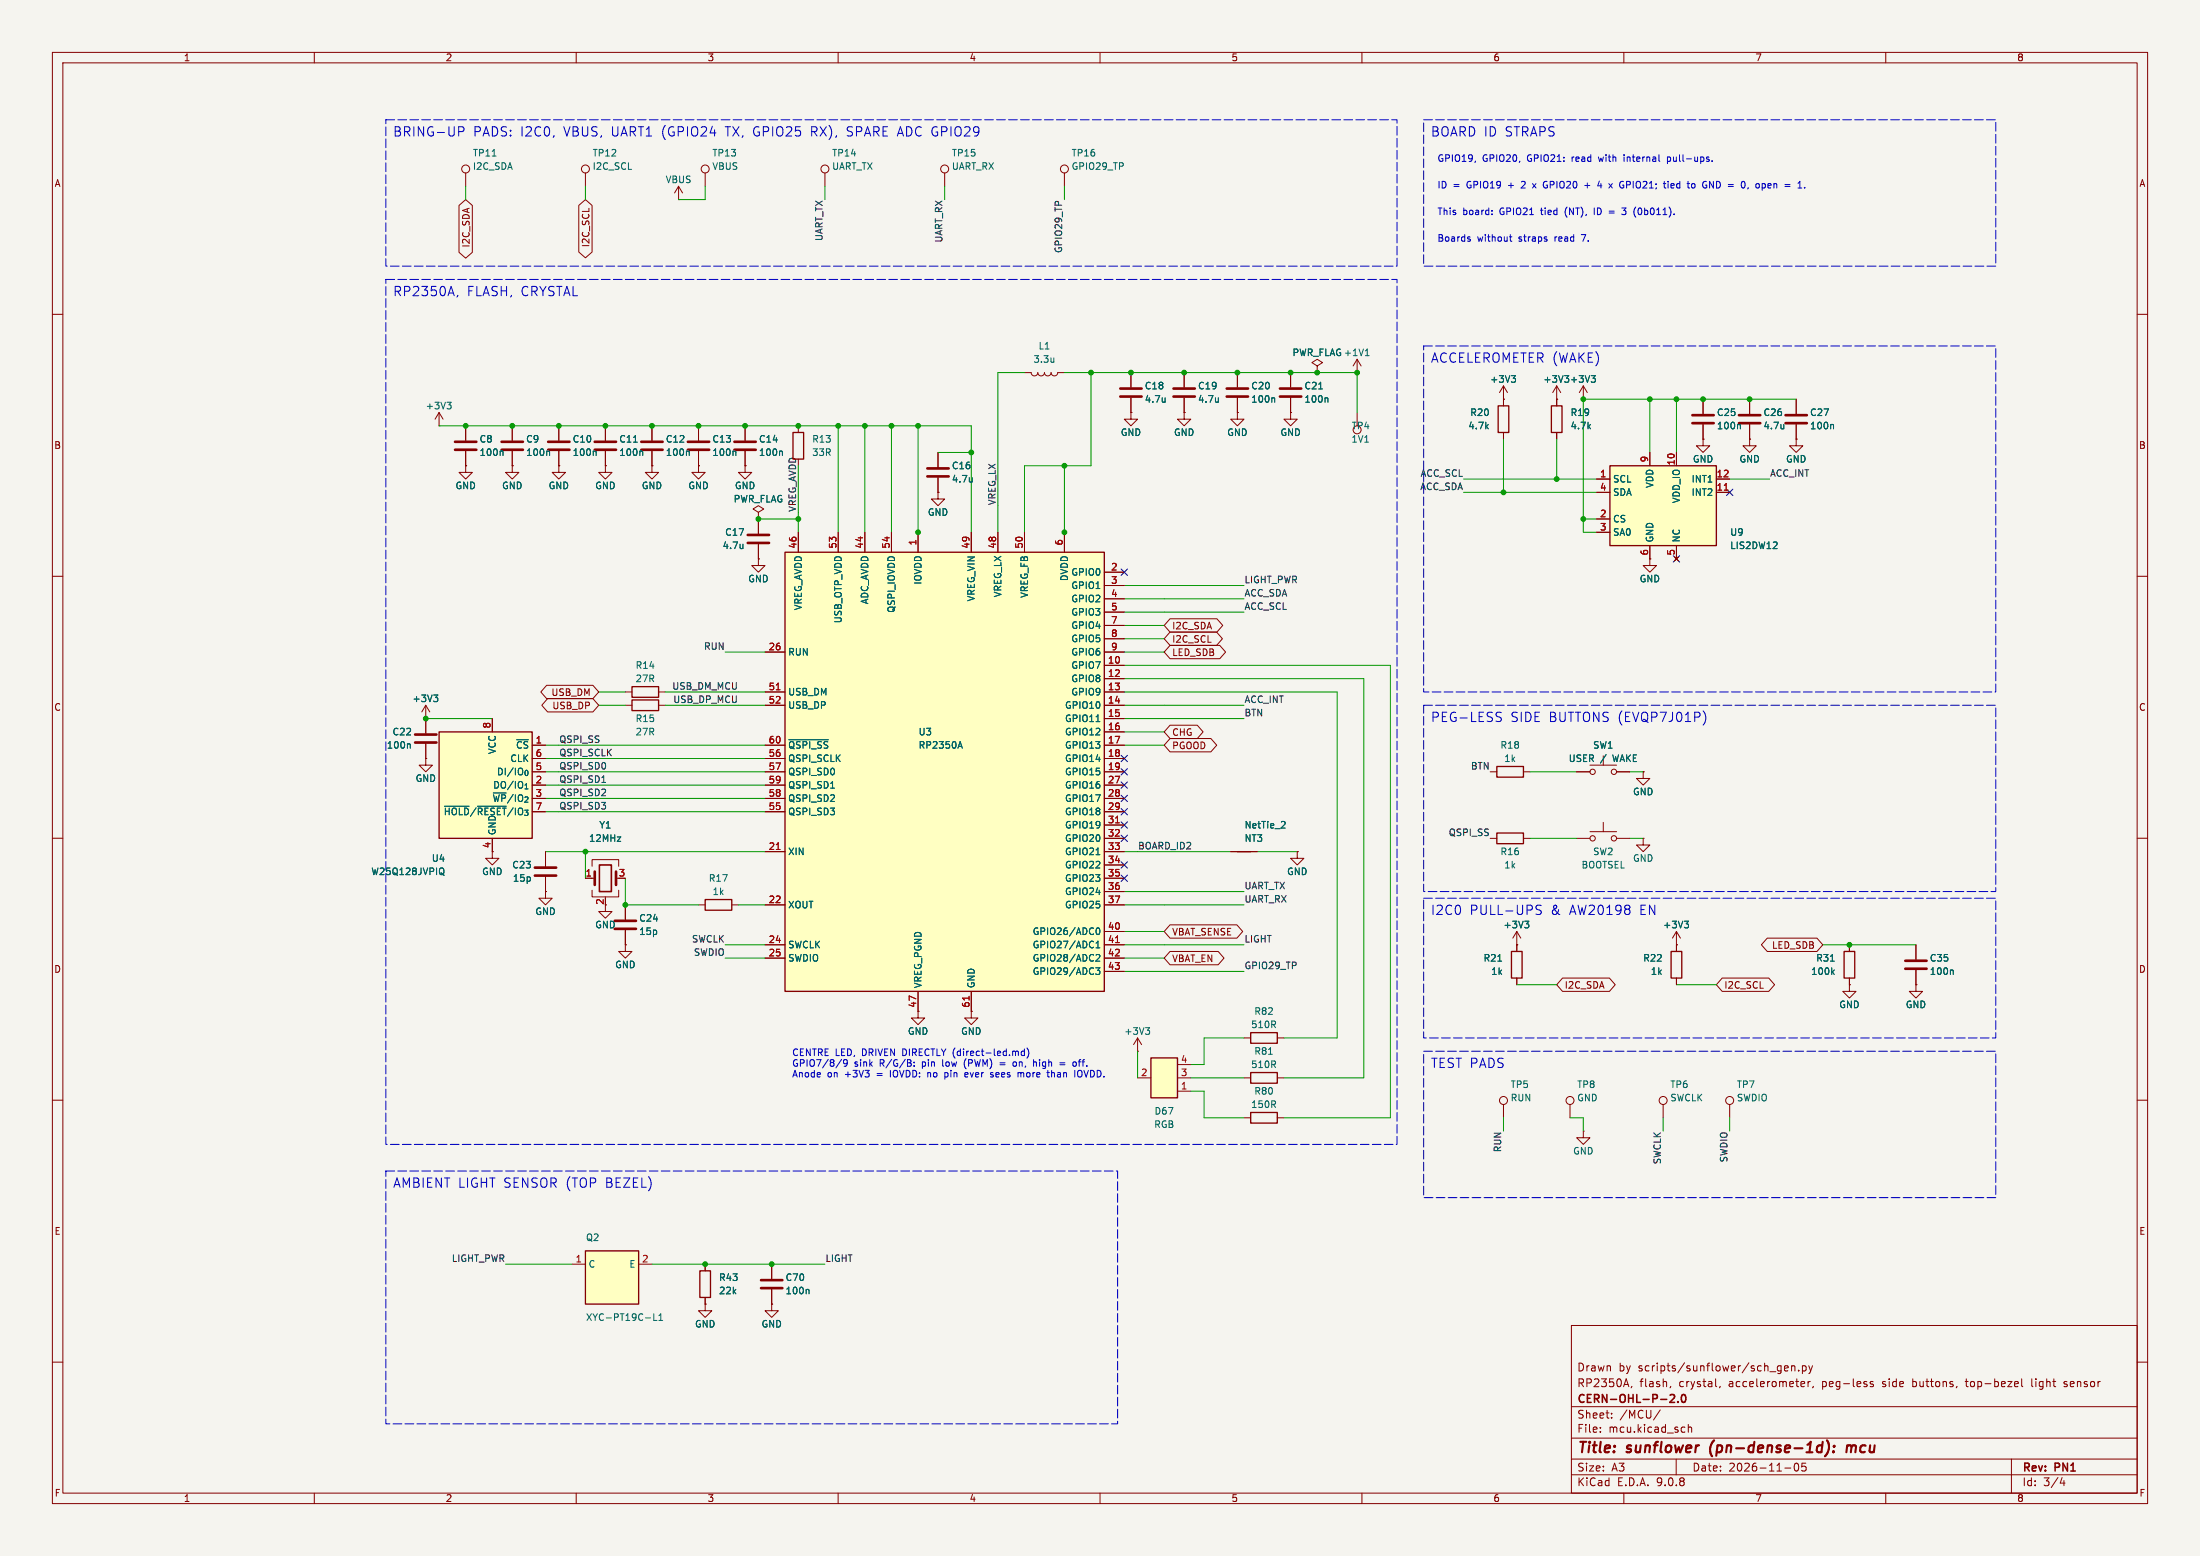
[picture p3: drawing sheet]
<svg xmlns="http://www.w3.org/2000/svg" width="420mm" height="297mm" viewBox="0 0 420 297" stroke-linecap="round" stroke-linejoin="round" font-family="sans-serif">
<path d="M0 0h420v297h-420z" fill="#f5f4ef" stroke="#f5f4ef" stroke-width=".19"/>
<g fill="none" stroke="#840000" stroke-width=".19">
<path d="M10 10h400v277h-400zM12 12h396v273h-396zM60 10v2M110 10v2M160 10v2M210 10v2M260 10v2M310 10v2M360 10v2M10 60h2M408 60h2M10 110h2"/>
<path d="M315 106.7v1.3h1.2l-1.2 1.2-1.3-1.2h1.3M315 106.7h.1M408 110h2M10 160h2M408 160h2M10 210h2M408 210h2M134.6 241.3v1.3M134.6 247.6v1.3M300 253h108v32h-108zM10 260h2M300 278.5h108"/>
<path d="M300 274.5h108M300 268.5h108M305.5 273.2v.2M305.5 272.5v.1M307.7 270.5v.2M307.7 269.8v.1M311.5 264.6l-.1 .3M316.9 269.1l-1.2 1.9M318.9 264.6l-.1 .3M320 278.5v3M321.2 272.4l.5 .1M321.7 273.3l-.5 .1"/>
<path d="M322.3 272.5l.2-.1 .4 .1v.9M322.3 271.9v1.5M328.4 264.6l-.2 .3M340.7 261.2l.7-.2-.1-.2-.4-.1-.2 .2v.7h.6M342 260.8l.2-.1 .4 .1 .1 .9M342 260.7v1M342.7 279.4a.81 .81 0 0 0 .3 1.4l.2-.2 .2-.4-.2-.8M343.4 261.5v.2M344 279.3l-.1 .7 .3-.1h.5l.1 .6-.3 .3-.6-.2M344.1 260.8l.4-.1 .3 .3-.1 .6h-.6M344.1 260.7v1.5M345.2 263.7v1"/>
<path d="M345.3 260.7l.4 1M345.6 263.7l-.3 .1-.1 .2M345.7 261.7l-.4 .5M346 260.7l-.3 1M346.2 264.6l-.2 .3M357.6 263.8l-.4-.1-.2 .2 .1 .2 .5 .2v.3h-.6M375.2 263.7h.5M384 278.5v6.5M385.1 263.7l.2 .3-.7 .2M385.2 264.6l-.1 .1M385.9 263.2v1.3l.3 .2M387.9 263.2v1.3l.2 .2"/>
<path d="M394 264.6l.4 .1M394.4 263.7l-.3 .1-.1 .1 .1 .2 .3 .1M408 260h2M60 285v2M110 285v2M160 285v2M210 285v2M260 285v2M300 281.5h108M310 285v2M340.7 280.2h1.2M360 285v2"/>
<path d="M393.7 282l-.4 1.1h.9M394 282.6v1"/>
</g>
<path d="M326.5 276.3v1.1M347.3 275.9l.6 .1M347.7 277.1l-.2 .1M348 275.2l-.3 2M348.8 274.9a2.32 2.32 0 0 1-.4 3.1M350 277v.2M350.2 276l-.1 .2M352.6 275.9l-.1 1.3M353.4 276a.57 .57 0 0 0-.8 .1M353.5 276.2l-.2 1" fill="none" stroke="#840000" stroke-width=".4"/>
<path d="M318.8 266.3l.6-.1 .2 .1 .1 .3-.9 1.1h.9M320.3 267.5v.2M321.1 266.3l.2-.1a.8 .8 0 0 1 .5 .7 .8 .8 0 0 1-.5 .8l-.2-.2-.1-.4z" fill="none" stroke="#840000" stroke-width=".3"/>
<path d="M133.6 242.6h2v5h-2z" fill="none" stroke="#840000" stroke-width=".25"/>
<path d="M307.3 88.9h20.4v15.2h-20.4z" fill="#ffffc2"/>
<path d="M307.3 88.9h20.4v15.2h-20.4zM134.6 171.7h5.1v2h-5.1z" fill="none" stroke="#840000" stroke-width=".25"/>
<g fill="none" stroke="#840000" stroke-width=".19">
<path d="M106.7 88.9v1.3h1.2l-1.2 1.2-1.3-1.2h1.3M106.7 88.9h.1M304.8 91.4h2.5M304.8 94h2.5M304.8 99.1h2.5M315 86.4v2.5M320 86.4v2.5M327.7 91.4h2.5M327.7 94h2.5M304.8 101.6h2.5M315 104.1v2.6M319.7 106.3l.7 .8"/>
<path d="M320 104.1v2.6M320.4 106.3l-.7 .8M111.8 167.6h1.7M113 165.4v-1.3h5.1v1.3M113 169.9v1.3h5.1v-1.3M115.6 171.2v.3M133.3 172.7h1.3M139.7 172.7h1.3M247.6 162.6v1.2h1.3l-1.3 1.3-1.2-1.3h1.2M247.6 162.6h.1"/>
</g>
<path d="M329.2 93.6h.7" fill="none" stroke="#a90000" stroke-width=".19"/>
<path d="M113.5 166.4v2.5M117.6 166.4v2.5" fill="none" stroke="#840000" stroke-width=".51"/>
<path d="M114.4 165.1h2.3v5.1h-2.3z" fill="none" stroke="#840000" stroke-width=".3"/>
<path d="M149.9 105.4h60.9v83.8h-60.9z" fill="#ffffc2"/>
<path d="M149.9 105.4h60.9v83.8h-60.9zM120.6 131.1h5.1v2h-5.1zM236.2 162.6h2.6" fill="none" stroke="#840000" stroke-width=".25"/>
<g fill="none" stroke="#840000" stroke-width=".19">
<path d="M152.4 101.6v3.8M160 101.6v3.8M165.1 101.6v3.8M170.2 101.6v3.8M175.3 101.6v3.8M185.4 101.6v3.8M190.5 101.6v3.8M195.6 101.6v3.8M203.2 101.6v3.8M210.8 109.2h3.8M210.8 111.8h3.8M210.8 114.3h3.8"/>
<path d="M210.8 116.8h3.8M210.8 119.4h3.8M119.4 132.1h1.2M125.7 132.1h1.3M146 124.5h3.9M146 132.1h3.9M146 134.6h3.9M210.8 124.5h3.8M210.8 132.1h3.8M210.8 134.6h3.8M210.8 121.9h3.8M210.8 127h3.8"/>
<path d="M210.8 129.5h3.8M210.8 137.2h3.8M210.8 139.7h3.8M146 142.2h3.9M146 144.8h3.9M146 147.3h3.9M146 149.9h3.9M146 152.4h3.9M146 154.9h3.9M210.8 142.2h3.8M210.8 144.8h3.8M210.8 147.3h3.8"/>
<path d="M210.8 149.9h3.8M210.8 152.4h3.8M210.8 154.9h3.8M210.8 157.5h3.8M146 162.6h3.9M146 172.7h3.9M210.8 162.6h3.8M210.8 172.7h3.8M210.8 160h3.8M210.8 165.1h3.8M210.8 167.6h3.8M210.8 170.2h3.8"/>
<path d="M210.8 177.8h3.8M234.9 162.6h5.1M146 180.3h3.9M146 182.9h3.9M175.3 189.2v3.8M185.4 189.2v3.8M210.8 180.3h3.8M210.8 182.9h3.8M210.8 185.4h3.8"/>
</g>
<path d="M148.2 131.7h.7M213 157.1h.7M148.2 162.1h.7M213 179.9h.7M185 190.2v.7" fill="none" stroke="#a90000" stroke-width=".19"/>
<path d="M209.2 137.7h.8M150.6 141.2h7.5M158.6 150.4h.7M183 142.5h.6M183.3 141.5l.4 1.3M245.1 156.8l.2 .2v.3l-.7 .8h.7M209.2 163.1h.8M209.4 177.2l.1-.1a.68 .68 0 0 1 .5 .6 .68 .68 0 0 1-.5 .7l-.3-.5zM209.2 184.7h.8l-.5 .5 .4 .1v.6l-.2 .1-.5-.1M209.2 182.3l.5-.1 .3 .4-.8 .9h.8M209.2 180.9h.8M209.2 180l.4-.4v1.3" fill="none" stroke="#006464" stroke-width=".19"/>
<path d="M111.8 238.8h10.1v10.1h-10.1z" fill="#ffffc2"/>
<path d="M120.6 133.6h5.1v2h-5.1zM352 181.6h2.1v5.1h-2.1zM111.8 238.8h10.1v10.1h-10.1z" fill="none" stroke="#840000" stroke-width=".25"/>
<g fill="none" stroke="#840000" stroke-width=".19">
<path d="M342.9 76.2v2.8M342.9 81v2.8M119.4 134.6h1.2M125.7 134.6h1.3M81.3 144.8v1.3h1.2l-1.2 1.2-1.3-1.2h1.3M81.3 144.8h.1M119.4 172.7v2.8M119.4 177.5v2.8M320 177.8l-.7 1.3M320 177.8l.8 1.3M320 177.8v2.5M119.4 180.3v1.3h1.2l-1.2 1.3-1.3-1.3h1.3"/>
<path d="M119.4 180.3h.1M175.3 193v1.3h1.2l-1.2 1.3-1.3-1.3h1.3M175.3 193h.1M185.4 193v1.3h1.3l-1.3 1.3-1.3-1.3h1.3M185.4 193h.1M320 180.3h.1M353.1 188v1.2h1.2l-1.2 1.3-1.3-1.3h1.3M353.1 188h.1M353.1 180.3v1.3M353.1 186.7v1.3M365.8 188v1.2h1.2l-1.2 1.3-1.3-1.3h1.3M365.8 188h.1"/>
<path d="M365.8 180.3v2.8M365.8 185.2v2.8M287 210.8v2.6M299.7 210.8v2.6M330.2 210.8v2.6M109.2 241.3h2.6M121.9 241.3h2.6M134.6 248.9v1.3h1.3l-1.3 1.3-1.3-1.3h1.3M134.6 248.9h.1M147.3 241.3v2.8M147.3 246.1v2.8"/>
<circle cx="287" cy="210.1" r=".76"/>
<circle cx="299.7" cy="210.1" r=".76"/>
<circle cx="330.2" cy="210.1" r=".76"/>
</g>
<path d="M349.8 81l.2 .2v.7M321.6 175.8h.7l-.4 .5M322.1 176.3l.2 .3v.3l-.2 .2M349.4 183.5h.8M349.8 185.5l.4 .5M350.2 185.2l-.5 .4M372.7 185.2l.2 .1v.7M124.8 250.8v1.2h.6M125.8 252h.7M125.8 251.1l.3-.3v1.2M154.3 246.1l.1 .2v.7" fill="none" stroke="#006464" stroke-width=".19"/>
<path d="M340.9 79.2h4M340.9 80.8h4M117.3 175.8h4.1M117.3 177.3h4.1M363.7 183.4h4.1M363.7 184.9h4.1M145.3 244.3h4.1M145.3 245.9h4.1" fill="none" stroke="#840000" stroke-width=".51"/>
<path d="M219.7 201.9h5.1v7.7h-5.1z" fill="#ffffc2"/>
<path d="M285.7 159h5.1v2h-5.1zM238.8 197.1h5v2h-5zM219.7 201.9h5.1v7.7h-5.1zM238.8 204.7h5v2.1h-5z" fill="none" stroke="#840000" stroke-width=".25"/>
<g fill="none" stroke="#840000" stroke-width=".19">
<path d="M83.8 78.7l-.7 1.3M83.8 78.7l.8 1.3M83.8 78.7v2.6M83.8 81.3h.1M88.9 88.9v1.3h1.3l-1.3 1.2-1.3-1.2h1.3M88.9 88.9h.1M88.9 81.3v2.8M88.9 86.1v2.8M97.8 81.3v2.8M97.8 86.1v2.8M81.3 137.2h.1M81.3 134.6v5.4"/>
<path d="M81.3 134.6l-.8 1.3M81.3 134.6l.7 1.3M81.3 142v2.8M313.7 147.3v1.3h1.3l-1.3 1.3-1.3-1.3h1.3M313.7 147.3h.1M94 162.6v1.2h1.2l-1.2 1.3-1.3-1.3h1.3M104.1 170.2v1.3h1.3l-1.3 1.2-1.2-1.2h1.2M104.1 170.2h.1M104.1 162.6v2.8M104.1 167.4v2.8M115.6 172.7v1.3h1.2l-1.2 1.3-1.3-1.3h1.3M284.5 160h1.2"/>
<path d="M290.8 160h1.3M237.5 198.1h1.3M243.8 198.1h1.3M217.2 205.7h2.5M224.8 208.3h2.5M224.8 205.7h2.5M224.8 203.2h2.5M237.5 205.7h1.3M243.8 205.7h1.3M147.3 248.9v1.3h1.3l-1.3 1.3-1.3-1.3h1.3M147.3 248.9h.1"/>
</g>
<path d="M86.9 84.3h4M86.9 85.9h4M95.8 84.3h4M95.8 85.9h4M79.2 140.2h4.1M79.2 141.7h4.1M102.1 165.6h4.1M102.1 167.1h4.1" fill="none" stroke="#840000" stroke-width=".51"/>
<path d="M85.3 76.8h.8l-.4 .5M85.9 77.3l.2 .2v.3l-.2 .2M95.8 86.1l.2 .2v.6M104.7 86.1l.2 .2v.6M82.8 132.7h.8l-.4 .4M83.3 133.1l.3 .3v.3l-.3 .2M78.1 142l.2 .2v.6M242.2 201.2h.7" fill="none" stroke="#006464" stroke-width=".19"/>
<path d="M83.8 139.7h17.8v20.3h-17.8z" fill="#ffffc2"/>
<path d="M286 77.5h2v5.1h-2zM296.2 77.5h2v5.1h-2zM151.4 82.6h2v5h-2zM83.8 139.7h17.8v20.3h-17.8zM285.7 146.3h5.1v2h-5.1zM288.5 181.6h2.1v5.1h-2.1zM319 181.6h2.1v5.1h-2.1zM238.8 212.3h5v2.1h-5z" fill="none" stroke="#840000" stroke-width=".25"/>
<g fill="none" stroke="#840000" stroke-width=".19">
<path d="M87.6 39.2l1.3-1.1 1.3 1.1v9l-1.3 1.1-1.3-1.1zM88.9 33v2.6M110.5 39.2l1.3-1.1 1.2 1.1v8.9l-1.2 1.1-1.3-1.1zM111.8 33v2.6M129.5 38.1h.1M129.5 35.6l-.7 1.2M129.5 35.6l.8 1.2M129.5 35.6v2.5M134.6 33v2.6M157.5 33v2.6M180.3 33v2.6M203.2 33v2.6"/>
<path d="M195.6 71.1h1.2a.64 .64 0 0 0 .7 .7 .64 .64 0 0 0 .6-.7 .64 .64 0 0 0 .7 .7 .64 .64 0 0 0 .6-.7 .64 .64 0 0 0 .6 .7 .64 .64 0 0 0 .7-.7 .64 .64 0 0 0 .6 .7 .64 .64 0 0 0 .6-.7h1.3M215.9 78.7v1.3h1.3l-1.3 1.3-1.3-1.3h1.3M215.9 78.7h.1M215.9 71.1v2.8M215.9 75.9v2.8M226.1 78.7v1.3h1.2l-1.2 1.3-1.3-1.3h1.3M226.1 78.7h.1M226.1 71.1v2.8M226.1 75.9v2.8M236.2 78.7v1.3h1.3l-1.3 1.3-1.3-1.3h1.3M236.2 78.7h.1M236.2 71.1v2.8"/>
<path d="M236.2 75.9v2.8M246.4 78.7v1.3h1.2l-1.2 1.3-1.3-1.3h1.3M246.4 78.7h.1M246.4 71.1v2.8M246.4 75.9v2.8M251.5 69.9l1-.7-1-.6-1.1 .6 1.1 .7v1.2M251.5 71.1h.1M259.1 71.1h.1M259.1 68.6v2.5M259.1 78.7v2.6M259.1 68.6l-.8 1.3M259.1 68.6l.7 1.3"/>
<path d="M287 76.2h.1M287 73.7v3.8M287 73.7l-.7 1.2M287 73.7l.8 1.2M297.2 76.2h.1M297.2 73.7v3.8M297.2 73.7l-.8 1.2M297.2 73.7l.7 1.2M302.3 76.2h.1M302.3 73.7l-.8 1.2M302.3 73.7l.7 1.2M302.3 73.7v2.5"/>
<path d="M325.1 76.2v2.8M334 76.2v2.8M342.9 76.2v2.8M88.9 88.9h.1M88.9 81.3v2.8M88.9 86.1v2.8M97.8 88.9v1.3h1.3l-1.3 1.2-1.3-1.2h1.3M97.8 88.9h.1M97.8 81.3v2.8M97.8 86.1v2.8M106.7 88.9h.1M106.7 81.3v2.8"/>
<path d="M106.7 86.1v2.8M115.6 88.9v1.3h1.2l-1.2 1.2-1.3-1.2h1.3M115.6 88.9h.1M115.6 81.3v2.8M115.6 86.1v2.8M124.5 88.9v1.3h1.2l-1.2 1.2-1.3-1.2h1.3M124.5 88.9h.1M124.5 81.3v2.8M124.5 86.1v2.8M133.3 88.9v1.3h1.3l-1.3 1.2-1.2-1.2h1.2M133.3 88.9h.1M133.3 81.3v2.8"/>
<path d="M133.3 86.1v2.8M142.2 88.9v1.3h1.3l-1.3 1.2-1.2-1.2h1.2M142.2 88.9h.1M142.2 81.3v2.8M142.2 86.1v2.8M144.8 97.8l1-.6-1-.7-1 .7 1 .6v1.3M144.8 99.1h.1M144.8 99.1v2.8M152.4 81.3v1.3M179.1 94v1.3h1.2l-1.2 1.2-1.3-1.2h1.3M179.1 94h.1M179.1 86.4v2.8"/>
<path d="M179.1 91.2v2.8M287 82.6v1.2M297.2 82.6v1.2M304.8 91.4h2.5M304.8 94h2.5M304.8 99.1h2.5M315 86.4v2.5M320 86.4v2.5M325.1 83.8v1.3h1.3l-1.3 1.3-1.3-1.3h1.3M325.1 83.8h.1M325.1 81v2.8M327.7 91.4h2.5"/>
<path d="M327.7 94h2.5M334 83.8v1.3h1.3l-1.3 1.3-1.3-1.3h1.3M334 83.8h.1M334 81v2.8M342.9 83.8v1.3h1.3l-1.3 1.3-1.3-1.3h1.3M342.9 83.8h.1M342.9 81v2.8M144.8 106.7v1.3h1.2l-1.2 1.2-1.3-1.2h1.3M144.8 106.7h.1M144.8 103.9v2.8M152.4 101.6v3.8M160 101.6v3.8"/>
<path d="M165.1 101.6v3.8M170.2 101.6v3.8M175.3 101.6v3.8M185.4 101.6v3.8M190.5 101.6v3.8M195.6 101.6v3.8M203.2 101.6v3.8M210.8 109.2h3.8M210.8 111.8h3.8M210.8 114.3h3.8M210.8 116.8h3.8M210.8 119.4h3.8"/>
<path d="M223.4 118.1h8.9l1.1 1.3-1.1 1.3h-8.9l-1.2-1.3zM304.8 101.6h2.5M315 106.7h.1M315 104.1v2.6M319.7 106.3l.7 .8M320 104.1v2.6M320.4 106.3l-.7 .8M81.3 137.2h.1M81.3 137.2v2.8M94 137.2v2.5M104.4 130.8h8.8l1.1 1.3-1.1 1.3h-8.8l-1.2-1.3zM104.5 133.3h8.7l1.1 1.3-1.1 1.3h-8.7l-1.1-1.3z"/>
<path d="M146 124.5h3.9M146 132.1h3.9M146 134.6h3.9M210.8 124.5h3.8M210.8 132.1h3.8M210.8 134.6h3.8M210.8 121.9h3.8M210.8 127h3.8M210.8 129.5h3.8M210.8 137.2h3.8M210.8 139.7h3.8M223.4 123.2h9.5l1.1 1.3-1.1 1.2h-9.5l-1.2-1.2z"/>
<path d="M223.4 138.4h5.2l1.1 1.3-1.1 1.3h-5.2l-1.2-1.3zM223.4 120.6h8.9l1.1 1.3-1.1 1.3h-8.9l-1.2-1.3zM81.3 144.8h.1M81.3 142v2.8M101.6 142.2h2.5M101.6 144.8h2.5M101.6 147.3h2.5M101.6 149.9h2.5M146 142.2h3.9M146 144.8h3.9M146 147.3h3.9M146 149.9h3.9"/>
<path d="M146 152.4h3.9M146 154.9h3.9M210.8 142.2h3.8M210.8 144.8h3.8M210.8 147.3h3.8M210.8 149.9h3.8M210.8 152.4h3.8M210.8 154.9h3.8M210.8 157.5h3.8M223.4 141h7.8l1.1 1.2-1.1 1.3h-7.8l-1.2-1.3zM284.5 147.3h1.2M290.8 147.3h1.3"/>
<path d="M301 147.3h2.5M303.5 158.8h5.1M303.5 146.1h5.1M306.1 144.3v1.8M306.1 157v1.8M308.6 147.3h2.5M313.7 147.3h.1M94 160v2.6M104.1 170.2h.1M104.1 162.6v2.8M104.1 167.4v2.8M111.8 167.6h1.2"/>
<path d="M119.4 172.7v2.8M119.4 177.5v2.8M146 162.6h3.9M146 172.7h3.9M210.8 160h3.8M210.8 167.6h3.8M210.8 162.6h3.8M210.8 172.7h3.8M210.8 165.1h3.8M210.8 170.2h3.8M210.8 177.8h3.8M223.4 176.5h12.7l1.1 1.3-1.1 1.3h-12.7l-1.2-1.3z"/>
<path d="M234.9 162.6h5.1M247.6 162.6h.1M289.6 177.8v3.8M289.6 177.8l-.8 1.3M289.6 177.8l.7 1.3M301 160h2.5M308.6 160h2.5M313.7 160v1.3h1.3l-1.3 1.3-1.3-1.3h1.3M313.7 160h.1M337.4 179.1h9.5l1.1 1.2-1.1 1.3h-9.5l-1.1-1.3zM119.4 180.3h.1M146 180.3h3.9"/>
<path d="M146 182.9h3.9M175.3 193h.1M175.3 189.2v3.8M185.4 193h.1M185.4 189.2v3.8M210.8 180.3h3.8M210.8 182.9h3.8M210.8 185.4h3.8M217.2 198.1l-.8 1.3M217.2 198.1l.7 1.3M217.2 198.1v2.6M223.4 181.6h9.2l1.1 1.3-1.1 1.3h-9.2l-1.2-1.3z"/>
<path d="M289.6 180.3h.1M289.6 186.7v1.3M298.3 186.7h8.9l1.2 1.3-1.2 1.2h-8.9l-1.1-1.2zM320 180.3h.1M320 180.3v1.3M320 186.7v1.3M328.8 186.7h8.9l1.1 1.3-1.1 1.2h-8.9l-1.1-1.2zM353.1 188h.1M353.1 180.3v1.3M353.1 186.7v1.3M365.8 188h.1M365.8 180.3v2.8"/>
<path d="M365.8 185.2v2.8M217.2 200.7h.1M237.5 213.4h1.3M243.8 213.4h1.3M302.3 215.9v1.3h1.2l-1.2 1.2-1.3-1.2h1.3M302.3 215.9h.1M317.5 210.8v2.6M134.6 248.9h.1M134.6 241.3v1.3M134.6 247.6v1.3M147.3 248.9h.1M147.3 241.3v2.8"/>
<path d="M147.3 246.1v2.8"/>
<circle cx="88.9" cy="32.3" r=".76"/>
<circle cx="111.8" cy="32.3" r=".76"/>
<circle cx="134.6" cy="32.3" r=".76"/>
<circle cx="157.5" cy="32.3" r=".76"/>
<circle cx="180.3" cy="32.3" r=".76"/>
<circle cx="203.2" cy="32.3" r=".76"/>
<circle cx="259.1" cy="82" r=".76"/>
<circle cx="304" cy="147.3" r=".51"/>
<circle cx="308.1" cy="147.3" r=".51"/>
<circle cx="304" cy="160" r=".51"/>
<circle cx="308.1" cy="160" r=".51"/>
<circle cx="317.5" cy="210.1" r=".76"/>
</g>
<g fill="none" stroke="#006464" stroke-width=".19">
<path d="M94 29.8h.7M201.2 68.3v.9M201.2 69l-.1 .1M222.4 75.9v.9M222.4 76.7h.1M232.6 75.9v.9M232.6 76.7h-.1M243.2 75.9l.1 .2v.7M251.8 74.2h.7M253.3 75.9l.2 .2v.7M260.7 67.9h.7M260.8 66.9l.2-.3v1.3"/>
<path d="M288.5 71.7h.8l-.4 .5M289.1 72.2l.2 .2v.3l-.2 .3M303.8 71.7h.8l-.5 .5M304.3 72.2l.3 .2v.3l-.3 .3M95.8 86.1l.2 .2v.6M104.7 86.1l.2 .2v.6M113.6 86.1l.2 .2v.6M120.9 84.4h.8M122.5 86.1l.2 .2v.6M131.4 86.1l.2 .2v.6M140.3 86.1l.2 .2v.6M149.2 86.1l.2 .2v.6"/>
<path d="M185.6 91.2v.8M185.6 91.9l-.1 .1M332.1 81l.1 .2v.7M340.5 81v.9M340.5 81.7v.1M349.8 81l.2 .2v.7M141.8 103.9v.8M141.8 104.6v.1M82.8 132.7h.8l-.4 .4M83.3 133.1l.3 .3v.3l-.3 .2M209.2 137.7h.8M78.1 142l.2 .2v.6"/>
<path d="M84.9 153.9h4.7M91.1 153.9h5.5M150.6 141.2h7.5M158.6 150.4h.7M183 142.5h.6M183.3 141.5l.4 1.3M245.1 156.8l.2 .2v.3l-.7 .8h.7M306.6 144l-1.1 1.7M84.2 165.7a.43 .43 0 0 1 .5 .4v.4a.43 .43 0 0 1-.5 .4M84.4 166.7l.4 .4M209.2 163.1h.8M209.4 177.2l.1-.1a.68 .68 0 0 1 .5 .6 .68 .68 0 0 1-.5 .7l-.3-.5z"/>
<path d="M291.1 175.8h.8l-.5 .5M291.6 176.3l.3 .3v.3l-.3 .2M321.6 175.8h.7l-.4 .5M322.1 176.3l.2 .3v.3l-.2 .2M209.2 184.7h.8l-.5 .5 .4 .1v.6l-.2 .1-.5-.1M209.2 182.3l.5-.1 .3 .4-.8 .9h.8M209.2 180.9h.8M209.2 180l.4-.4v1.3M218.7 196.2h.8l-.5 .4M219.2 196.6l.3 .3v.3l-.3 .2M285.9 183.5h.8M349.4 183.5h.8"/>
<path d="M349.8 185.5l.4 .5M350.2 185.2l-.5 .4M372.7 185.2l.2 .1v.7M154.3 246.1l.1 .2v.7"/>
</g>
<g fill="none" stroke="#840000" stroke-width=".51">
<path d="M213.9 74.2h4M213.9 75.7h4M224 74.2h4.1M224 75.7h4.1M234.2 74.2h4.1M234.2 75.7h4.1M244.3 74.2h4.1M244.3 75.7h4.1M323.1 79.2h4.1M332 79.2h4M104.6 84.3h4.1M104.6 85.9h4.1"/>
<path d="M113.5 84.3h4.1M113.5 85.9h4.1M122.4 84.3h4.1M122.4 85.9h4.1M131.3 84.3h4.1M131.3 85.9h4.1M140.2 84.3h4.1M140.2 85.9h4.1M177 89.4h4.1M177 90.9h4.1M323.1 80.8h4.1M332 80.8h4"/>
<path d="M142.7 102.1h4.1M142.7 103.6h4.1"/>
</g>
<path d="M114.9 149.3h.7" fill="none" stroke="#0f0f0f" stroke-width=".19"/>
<g fill="none" stroke="#009600" stroke-width=".19">
<path d="M88.9 35.6v2.5M111.8 35.6v2.5M134.6 35.6v2.5h-5.1M157.5 35.6v2.5M180.3 35.6v2.5M203.2 35.6v2.5M195.6 71.1h-5.1v30.5M203.2 71.1h55.9v7.6M208.3 71.1v17.8h-12.7v12.7M315 76.2v10.2M320 76.2v10.2M342.9 76.2h-40.6v25.4h2.5"/>
<path d="M83.8 81.3h101.6v20.3M144.8 99.1h7.6M152.4 88.9v12.7M160 81.3v20.3M165.1 81.3v20.3M170.2 81.3v20.3M175.3 81.3v20.3M179.1 86.4h6.3M203.2 88.9v12.7M279.4 91.4h25.4M279.4 94h25.4M287 83.8v10.2"/>
<path d="M297.2 83.8v7.6M302.3 99.1h2.5M330.2 91.4h7.6M214.6 114.3h22.9M214.6 111.8h22.9M214.6 116.8h22.9M214.6 119.4h7.6M81.3 137.2h12.7M114.3 132.1h5.1M114.3 134.6h5.1M127 132.1h19M127 134.6h19"/>
<path d="M138.4 124.5h7.6M214.6 121.9h7.6M214.6 127h50.8v86.4h-20.3M214.6 132.1h40.7v66h-10.2M214.6 129.5h45.7v76.2h-15.2M214.6 134.6h22.9M214.6 137.2h22.9M214.6 124.5h7.6M214.6 139.7h7.6M104.1 147.3h41.9M104.1 142.2h41.9M104.1 144.8h41.9"/>
<path d="M104.1 149.9h41.9M104.1 152.4h41.9M104.1 154.9h41.9M214.6 142.2h7.6M292.1 147.3h8.9M311.1 147.3h2.6M104.1 162.6h41.9M111.8 162.6v5M119.4 167.6v5.1h13.9M141 172.7h5M214.6 162.6h20.3M214.6 170.2h22.9"/>
<path d="M214.6 172.7h22.9M214.6 177.8h7.6M240 162.6h7.6M292.1 160h8.9M311.1 160h2.6M138.4 180.3h7.6M138.4 182.9h7.6M214.6 180.3h22.9M214.6 185.4h22.9M214.6 182.9h7.6M237.5 198.1h-7.6v5.1h-2.6M289.6 188h7.6"/>
<path d="M320 188h7.7M348 180.3h17.8M217.2 200.7v5M227.3 208.3h2.6v5.1h7.6M227.3 205.7h10.2M287 213.4v2.5M299.7 213.4h2.6v2.5M317.5 213.4v2.5M330.2 213.4v2.5M96.5 241.3h12.7M124.5 241.3h33"/>
</g>
<g fill="none" stroke="#000084" stroke-width=".19">
<path d="M329.6 93.4l1.2 1.2M330.8 93.4l-1.2 1.2M214 108.6l1.2 1.2M215.2 108.6l-1.2 1.2M319.4 106.1l1.2 1.2M320.6 106.1l-1.2 1.2M214 144.2l1.2 1.2M214 146.7l1.2 1.2M214 149.3l1.2 1.2M214 151.8l1.2 1.2M214 154.3l1.2 1.2M214 156.9l1.2 1.2"/>
<path d="M214 159.4l1.2 1.2M215.2 144.2l-1.2 1.2M215.2 146.7l-1.2 1.2M215.2 149.3l-1.2 1.2M215.2 151.8l-1.2 1.2M215.2 154.3l-1.2 1.2M215.2 156.9l-1.2 1.2M215.2 159.4l-1.2 1.2M214 164.5l1.2 1.2M214 167l1.2 1.2M215.2 164.5l-1.2 1.2M215.2 167l-1.2 1.2"/>
</g>
<g fill="none" stroke="#0000c2" stroke-width=".19">
<path d="M87.6 24.2h.6l.4 .3-.2 .5-.8 .1M281.7 30.7l-.1 .2M292.6 35l.6 .9M293.2 35l-.6 .9M294.7 35.7l.3 .2M295 34.6l-.3 .2M302.5 35.4h1M304.4 39.7v1.3M305.3 34.6l-.3 .9h.8M305.6 35v.9M309.4 34.7h.5M309.6 39.7h.8l-.4 .5h.3"/>
<path d="M310 29.5v.2M310 30v.8M318.3 30v1.2M318.3 30.7l.4 .1M318.4 34.6v.1M318.4 35v.9M318.7 30h-.4M322.9 35.3l.3-.3 .3 .1 .1 .2-.1 .5-.3 .1-.3-.3M326.2 30.4v.3M326.4 35.9v-1.3l.7 1.3M326.9 30.7v.1M337.6 35.1v.7"/>
<path d="M338.1 35.3l-.6 .2M343.2 35.9h.8M343.2 35l.4-.4v1.3M87.4 56.4l-.2 .3M280.3 45.6l.3 .1 .1 .2-.4 .1M280.3 45.2l.3 .1M284.8 40.8v.2M284.8 40.2v.1M288.1 45.2h.5M288.3 44.8v1.1l.3 .1M307.2 40.3h1M307.2 40.7h1"/>
<path d="M309.6 40.8l.2 .2 .5-.1M285.9 136.8l.5 .2 .2 .4-.3 .3h-.4M285.9 135.9l.7 .1M325.1 135.7a2.04 2.04 0 0 1 0 2.7M293.3 173.5l.8 .3 .1 .4-.3 .4-.7-.1M294.2 172.9l-.6-.1-.3 .1M160.7 202.2l-1.1 1.6M161 202.5v.3l.3 .2h.2l.3-.2M161.8 202.5a.84 .84 0 0 1-.4 1h-.3M173.7 202.9l.3 .2-.1 .3-.2 .1M173.8 202.7v.1M174.5 203.4v.1"/>
<path d="M174.5 202.7v.2M177.1 204.7v.9M177.2 204.8h-.1M180.4 204.7v1.3M180.4 205.5l.3 .1M180.7 204.7l-.3 .1M184.1 202.6l.1 1.1M184.2 204.8v.7h.5M184.8 205l-.6 .2M189.3 205.2h.3v.2l-.4 .2M190.9 202.9h1M190.9 203.2h1"/>
<path d="M193.5 202.7l-.1 .2v.5l.2 .1h.3M194.2 200.6l.2 .2v.7M194.5 204.7l.4 .2M194.9 204.9v.7M195.4 204.8l-.3-.1-.2 .2M195.6 200.2v1.3M195.6 200.7l-.4-.1-.2 .3 .1 .5h.5M196 200a1.46 1.46 0 0 1 0 2M197.4 202.7h.4l.1 .8M200.8 204.3v1.3M200.8 204.8h.1M202.3 202.9h1"/>
<path d="M202.3 203.2h1M205.2 202.7l.3 .2v.4l-.3 .2M205.8 202.7h.5M206 204.3l-.1 .1a.81 .81 0 0 0 .1 1.2 .43 .43 0 0 0 .6-.4M206.4 204.4l.2 .3"/>
</g>
<path d="M73.7 22.9h193v27.9h-193zM271.8 22.9h109.2v27.9h-109.2zM73.7 53.3h193v165.1h-193zM271.8 66h109.2v66.1h-109.2zM271.8 134.6h109.2v35.6h-109.2zM271.8 171.5h109.2v26.6h-109.2zM271.8 200.7h109.2v27.9h-109.2zM73.7 223.5h139.7v48.3h-139.7z" fill="none" stroke="#0000c2" stroke-width=".19" stroke-dasharray="1.7 .6"/>
<path d="M329.2 93.6h.7M148.2 131.7h.7M213 157.1h.7M148.2 162.1h.7M213 179.9h.7M185 190.2v.7" fill="none" stroke="#a90000" stroke-width=".19"/>
<g fill="#009600" stroke="#009600" stroke-width=".19">
<circle cx="133.3" cy="81.3" r=".46"/>
<circle cx="142.2" cy="81.3" r=".46"/>
<circle cx="152.4" cy="81.3" r=".46"/>
<circle cx="152.4" cy="99.1" r=".46"/>
<circle cx="144.8" cy="99.1" r=".46"/>
<circle cx="170.2" cy="81.3" r=".46"/>
<circle cx="175.3" cy="81.3" r=".46"/>
<circle cx="165.1" cy="81.3" r=".46"/>
<circle cx="175.3" cy="101.6" r=".46"/>
<circle cx="160" cy="81.3" r=".46"/>
<circle cx="185.4" cy="86.4" r=".46"/>
<circle cx="111.8" cy="162.6" r=".46"/>
<circle cx="119.4" cy="172.7" r=".46"/>
<circle cx="134.6" cy="241.3" r=".46"/>
<circle cx="147.3" cy="241.3" r=".46"/>
<circle cx="124.5" cy="81.3" r=".46"/>
<circle cx="97.8" cy="81.3" r=".46"/>
<circle cx="106.7" cy="81.3" r=".46"/>
<circle cx="115.6" cy="81.3" r=".46"/>
<circle cx="88.9" cy="81.3" r=".46"/>
<circle cx="81.3" cy="137.2" r=".46"/>
<circle cx="203.2" cy="88.9" r=".46"/>
<circle cx="208.3" cy="71.1" r=".46"/>
<circle cx="251.5" cy="71.1" r=".46"/>
<circle cx="246.4" cy="71.1" r=".46"/>
<circle cx="215.9" cy="71.1" r=".46"/>
<circle cx="226.1" cy="71.1" r=".46"/>
<circle cx="259.1" cy="71.1" r=".46"/>
<circle cx="236.2" cy="71.1" r=".46"/>
<circle cx="203.2" cy="101.6" r=".46"/>
<circle cx="334" cy="76.2" r=".46"/>
<circle cx="297.2" cy="91.4" r=".46"/>
<circle cx="353.1" cy="180.3" r=".46"/>
<circle cx="302.3" cy="76.2" r=".46"/>
<circle cx="302.3" cy="99.1" r=".46"/>
<circle cx="287" cy="94" r=".46"/>
<circle cx="315" cy="76.2" r=".46"/>
<circle cx="320" cy="76.2" r=".46"/>
<circle cx="325.1" cy="76.2" r=".46"/>
</g>
<g font-size="2.8" fill="#840000">
<text x="301" y="277.9">Title:</text>
<text x="310.6" y="277.9">sunflower</text>
<text x="327.3" y="277.9">(pn-dense-1d):</text>
<text x="354.2" y="277.9">mcu</text>
</g>
<g font-size="2.5" fill="#0000c2">
<text x="74.9" y="26.3">BRING-UP</text>
<text x="90.3" y="26.3">PADS: I2C0,</text>
<text x="107.7" y="26.3">VBUS, UART1 (GPIO24</text>
<text x="138.8" y="26.3">TX, GPIO25</text>
<text x="155.2" y="26.3">RX),</text>
<text x="162.2" y="26.3">SPARE ADC GPIO29</text>
<text x="273" y="26.3">BOARD ID STRAPS</text>
<text x="74.9" y="56.7">RP2350A,</text>
<text x="89.1" y="56.7">FLASH, CRYSTAL</text>
<text x="273" y="69.4">ACCELEROMETER (WAKE)</text>
<text x="273" y="138">PEG-LESS</text>
<text x="288.3" y="138">SIDE BUTTONS (EVQP7J01P)</text>
<text x="273" y="174.9">I2C0</text>
<text x="280.5" y="174.9">PULL-UPS</text>
<text x="296" y="174.9">&amp;</text>
<text x="299.7" y="174.9">AW20198</text>
<text x="313.2" y="174.9">EN</text>
<text x="273" y="204.1">TEST PADS</text>
<text x="74.9" y="226.9">AMBIENT LIGHT SENSOR (TOP BEZEL)</text>
</g>
<g font-size="2.1" fill="#840000">
<text x="301" y="262">Drawn</text>
<text x="309" y="262">by</text>
<text x="312.8" y="262">scripts/sunflower/sch_gen.py</text>
<text x="301" y="268.2">CERN-OHL-P-2.0</text>
<text x="301" y="265">RP2350A,</text>
<text x="313" y="265">flash,</text>
<text x="320.6" y="265">crystal,</text>
<text x="330.2" y="265">accelerometer,</text>
<text x="348.1" y="265">peg-less</text>
<text x="359.8" y="265">side</text>
<text x="365.6" y="265">buttons,</text>
<text x="376" y="265">top-bezel</text>
<text x="388.7" y="265">light</text>
<text x="395" y="265">sensor</text>
<text x="301" y="273.7">File:</text>
<text x="301" y="271">Sheet:</text>
<text x="307.1" y="273.7">mcu.kicad_sch</text>
<text x="309.2" y="271">/MCU/</text>
<text x="301" y="281.1">Size:</text>
<text x="307.6" y="281.1">A3</text>
<text x="323" y="281.1">Date:</text>
<text x="330" y="281.1">2026-11-05</text>
<text x="386" y="281.3">Rev:</text>
<text x="392.4" y="281.3">PN1</text>
<text x="301" y="283.9">KiCad</text>
<text x="308.7" y="283.9">E.D.A.</text>
<text x="316.3" y="283.9">9.0.8</text>
<text x="386" y="283.9">Id:</text>
<text x="390.1" y="283.9">3/4</text>
</g>
<g font-size="1.8" fill="#840000">
<text x="35" y="11.9">1</text>
<text x="85" y="11.9">2</text>
<text x="135" y="11.9">3</text>
<text x="185" y="11.9">4</text>
<text x="235" y="11.9">5</text>
<text x="285" y="11.9">6</text>
<text x="335" y="11.9">7</text>
<text x="385" y="11.9">8</text>
<text x="10.3" y="35.9">A</text>
<text x="408.3" y="35.9">A</text>
<text x="89.9" y="47.4" transform="rotate(-90 89.9 47.4)">I2C_SDA</text>
<text x="112.7" y="47.3" transform="rotate(-90 112.7 47.3)">I2C_SCL</text>
<text x="10.3" y="85.9">B</text>
<text x="408.2" y="85.9">B</text>
<text x="223.7" y="125.4">LED_SDB</text>
<text x="223.7" y="120.3">I2C_SDA</text>
<text x="223.7" y="122.9">I2C_SCL</text>
<text x="10.3" y="135.9">C</text>
<text x="105.2" y="133">USB_DM</text>
<text x="105.4" y="135.6">USB_DP</text>
<text x="408.2" y="135.9">C</text>
<text x="223.7" y="143.2">PGOOD</text>
<text x="223.7" y="140.7">CHG</text>
<text x="93.7" y="162" transform="rotate(-90 93.7 162)">4</text>
<text x="223.7" y="178.8">VBAT_SENSE</text>
<text x="10.3" y="185.9">D</text>
<text x="223.7" y="183.8">VBAT_EN</text>
<text x="338.2" y="181.3">LED_SDB</text>
<text x="408.2" y="185.9">D</text>
<text x="298.6" y="188.9">I2C_SDA</text>
<text x="329.1" y="188.9">I2C_SCL</text>
<text x="10.3" y="235.9">E</text>
<text x="408.3" y="235.9">E</text>
<text x="10.3" y="285.9">F</text>
<text x="35" y="286.9">1</text>
<text x="85" y="286.9">2</text>
<text x="135" y="286.9">3</text>
<text x="185" y="286.9">4</text>
<text x="235" y="286.9">5</text>
<text x="285" y="286.9">6</text>
<text x="335" y="286.9">7</text>
<text x="385" y="286.9">8</text>
<text x="408.3" y="285.9">F</text>
</g>
<g font-size="1.8" fill="#006464">
<text x="90.2" y="30.1">TP11</text>
<text x="90.2" y="32.6">I2C_SDA</text>
<text x="113" y="32.6">I2C_SCL</text>
<text x="113" y="30.1">TP12</text>
<text x="127" y="35.2">VBUS</text>
<text x="135.9" y="30.1">TP13</text>
<text x="135.9" y="32.6">VBUS</text>
<text x="158.8" y="30.1">TP14</text>
<text x="158.8" y="32.6">UART_TX</text>
<text x="181.6" y="30.1">TP15</text>
<text x="181.6" y="32.6">UART_RX</text>
<text x="204.5" y="32.6">GPIO29_TP</text>
<text x="204.5" y="30.1">TP16</text>
<text x="197.2" y="69.4">3.3u</text>
<text x="198.2" y="66.9">L1</text>
<text x="246.6" y="68.2">PWR_FLAG+1V1</text>
<text x="246.6" y="68.2">PWR_FLAG</text>
<text x="218.4" y="74.5">C18</text>
<text x="218.4" y="77.1">4.7u</text>
<text x="228.6" y="74.5">C19</text>
<text x="228.6" y="77.1">4.7u</text>
<text x="238.8" y="77.1">100n</text>
<text x="238.8" y="74.5">C20</text>
<text x="248.9" y="77.1">100n</text>
<text x="248.9" y="74.5">C21</text>
<text x="284.4" y="73.3">+3V3</text>
<text x="294.5" y="73.3">+3V3 +3V3</text>
<text x="81.2" y="78.3">+3V3</text>
<text x="213.9" y="83.4">GND</text>
<text x="224" y="83.4">GND</text>
<text x="234.2" y="83.4">GND</text>
<text x="244.3" y="83.4">GND</text>
<text x="258" y="82.1">TP4</text>
<text x="280.2" y="82.1">4.7k</text>
<text x="280.6" y="79.6">R20</text>
<text x="299.7" y="82.1">4.7k</text>
<text x="299.7" y="79.6">R19</text>
<text x="327.7" y="82.1">100n</text>
<text x="327.7" y="79.6">C25</text>
<text x="336.6" y="79.6">C26</text>
<text x="336.6" y="82.1">4.7u</text>
<text x="345.4" y="82.1">100n</text>
<text x="345.4" y="79.6">C27</text>
<text x="91.4" y="84.7">C8</text>
<text x="91.4" y="87.2">100n</text>
<text x="100.3" y="84.7">C9</text>
<text x="100.3" y="87.2">100n</text>
<text x="109.2" y="87.2">100n</text>
<text x="109.2" y="84.7">C10</text>
<text x="118.1" y="87.2">100n</text>
<text x="118.1" y="84.7">C11</text>
<text x="127" y="87.2">100n</text>
<text x="127" y="84.7">C12</text>
<text x="135.9" y="87.2">100n</text>
<text x="135.9" y="84.7">C13</text>
<text x="144.8" y="87.2">100n</text>
<text x="144.8" y="84.7">C14</text>
<text x="154.9" y="84.7">R13</text>
<text x="154.9" y="87.2">33R</text>
<text x="181.6" y="89.8">C16</text>
<text x="257.9" y="84.7">1V1</text>
<text x="323.1" y="88.5">GND</text>
<text x="332" y="88.5">GND</text>
<text x="340.9" y="88.5">GND</text>
<text x="86.9" y="93.6">GND</text>
<text x="95.8" y="93.6">GND</text>
<text x="104.6" y="93.6">GND</text>
<text x="113.5" y="93.6">GND</text>
<text x="122.4" y="93.6">GND</text>
<text x="131.3" y="93.6">GND</text>
<text x="140.2" y="93.6">GND</text>
<text x="181.6" y="92.3">4.7u</text>
<text x="307.8" y="92.3">SCL</text>
<text x="307.8" y="94.8">SDA</text>
<text x="315.8" y="93.2" transform="rotate(-90 315.8 93.2)">VDD</text>
<text x="322.8" y="92.3">INT1</text>
<text x="322.8" y="94.8">INT2</text>
<text x="140" y="96.1">PWR_FLAG</text>
<text x="177" y="98.7">GND</text>
<text x="307.8" y="99.9">CS</text>
<text x="320.9" y="96.1" transform="rotate(-90 320.9 96.1)">VDD_IO</text>
<text x="137.9" y="105">4.7u</text>
<text x="138.3" y="102.5">C17</text>
<text x="307.8" y="102.5">SA0</text>
<text x="315.8" y="103.6" transform="rotate(-90 315.8 103.6)">GND</text>
<text x="320.9" y="103.6" transform="rotate(-90 320.9 103.6)">NC</text>
<text x="330.2" y="105">LIS2DW12</text>
<text x="330.2" y="102.5">U9</text>
<text x="142.7" y="111.4">GND</text>
<text x="176.1" y="111.7" transform="rotate(-90 176.1 111.7)">IOVDD</text>
<text x="204.1" y="111" transform="rotate(-90 204.1 111)">DVDD</text>
<text x="204.4" y="110.1">GPIO0</text>
<text x="204.4" y="112.6">GPIO1</text>
<text x="312.9" y="111.4">GND</text>
<text x="153.3" y="116.6" transform="rotate(-90 153.3 116.6)">VREG_AVDD</text>
<text x="160.9" y="119.1" transform="rotate(-90 160.9 119.1)">USB_OTP_VDD</text>
<text x="166" y="115.4" transform="rotate(-90 166 115.4)">ADC_AVDD</text>
<text x="171" y="117.1" transform="rotate(-90 171 117.1)">QSPI_IOVDD</text>
<text x="186.3" y="114.9" transform="rotate(-90 186.3 114.9)">VREG_VIN</text>
<text x="191.4" y="114.1" transform="rotate(-90 191.4 114.1)">VREG_LX</text>
<text x="196.4" y="114.2" transform="rotate(-90 196.4 114.2)">VREG_FB</text>
<text x="204.4" y="115.2">GPIO2</text>
<text x="204.4" y="117.7">GPIO3</text>
<text x="150.4" y="125.3">RUN</text>
<text x="204.4" y="120.2">GPIO4</text>
<text x="204.4" y="122.8">GPIO5</text>
<text x="204.4" y="125.3">GPIO6</text>
<text x="121.2" y="127.9">R14</text>
<text x="121.2" y="130.4">27R</text>
<text x="204.4" y="127.9">GPIO7</text>
<text x="204.4" y="130.4">GPIO8</text>
<text x="78.6" y="134.2">+3V3</text>
<text x="150.4" y="132.9">USB_DM</text>
<text x="150.4" y="135.5">USB_DP</text>
<text x="203.2" y="135.5">GPIO10</text>
<text x="204.4" y="132.9">GPIO9</text>
<text x="73.7" y="143.1">100n</text>
<text x="74.8" y="140.6">C22</text>
<text x="98.4" y="143.1">~{CS}</text>
<text x="121.2" y="138">R15</text>
<text x="121.2" y="140.6">27R</text>
<text x="150.4" y="143.1">~{QSPI_SS}</text>
<text x="175.3" y="140.6">U3</text>
<text x="175.3" y="143.1">RP2350A</text>
<text x="203.2" y="138">GPIO11</text>
<text x="203.2" y="140.6">GPIO12</text>
<text x="203.2" y="143.1">GPIO13</text>
<text x="286.3" y="143.1">R18</text>
<text x="304" y="143.1">SW1</text>
<text x="79.2" y="149.5">GND</text>
<text x="94.7" y="148.2">DI/IO_{0}</text>
<text x="94.8" y="144" transform="rotate(-90 94.8 144)">VCC</text>
<text x="97.3" y="145.6">CLK</text>
<text x="150.4" y="145.6">QSPI_SCLK</text>
<text x="150.4" y="148.2">QSPI_SD0</text>
<text x="203.2" y="145.6">GPIO14</text>
<text x="203.2" y="148.2">GPIO15</text>
<text x="287.1" y="145.6">1k</text>
<text x="299.4" y="145.6">USER</text>
<text x="308" y="145.6">WAKE</text>
<text x="84.6" y="155.8">~{HOLD}/~{RESET}/IO_{3}</text>
<text x="93.9" y="153.3">~{WP}/IO_{2}</text>
<text x="94" y="150.7">DO/IO_{1}</text>
<text x="150.4" y="150.7">QSPI_SD1</text>
<text x="150.4" y="153.3">QSPI_SD2</text>
<text x="150.4" y="155.8">QSPI_SD3</text>
<text x="203.2" y="150.7">GPIO16</text>
<text x="203.2" y="153.3">GPIO17</text>
<text x="203.2" y="155.8">GPIO18</text>
<text x="311.7" y="152">GND</text>
<text x="94.8" y="159.5" transform="rotate(-90 94.8 159.5)">GND</text>
<text x="112.4" y="160.9">12MHz</text>
<text x="114.3" y="158.3">Y1</text>
<text x="203.2" y="158.3">GPIO19</text>
<text x="203.2" y="160.9">GPIO20</text>
<text x="237.5" y="158.3">NetTie_2</text>
<text x="237.5" y="160.9">NT3</text>
<text x="70.8" y="167.2">W25Q128JVPIQ</text>
<text x="82.3" y="164.7">U4</text>
<text x="91.9" y="167.2">GND</text>
<text x="97.7" y="166">C23</text>
<text x="150.4" y="163.4">XIN</text>
<text x="203.2" y="163.4">GPIO21</text>
<text x="203.2" y="166">GPIO22</text>
<text x="245.6" y="167.2">GND</text>
<text x="286.3" y="163.4">R16</text>
<text x="287.1" y="166">1k</text>
<text x="301.8" y="166">BOOTSEL</text>
<text x="304" y="163.4">SW2</text>
<text x="311.7" y="164.7">GND</text>
<text x="97.8" y="168.5">15p</text>
<text x="135.2" y="168.5">R17</text>
<text x="135.9" y="171">1k</text>
<text x="150.4" y="173.6">XOUT</text>
<text x="203.2" y="168.5">GPIO23</text>
<text x="203.2" y="171">GPIO24</text>
<text x="203.2" y="173.6">GPIO25</text>
<text x="102.1" y="174.9">GND</text>
<text x="113.5" y="177.4">GND</text>
<text x="121.9" y="176.1">C24</text>
<text x="121.9" y="178.7">15p</text>
<text x="197" y="178.7">GPIO26/ADC0</text>
<text x="286.9" y="177.4">+3V3</text>
<text x="317.4" y="177.4">+3V3</text>
<text x="117.3" y="185">GND</text>
<text x="150.4" y="181.2">SWCLK</text>
<text x="150.4" y="183.7">SWDIO</text>
<text x="197" y="181.2">GPIO27/ADC1</text>
<text x="197" y="183.7">GPIO28/ADC2</text>
<text x="283.1" y="183.7">R21</text>
<text x="313.6" y="183.7">R22</text>
<text x="346.6" y="183.7">R31</text>
<text x="368.3" y="183.7">C35</text>
<text x="176.1" y="188.7" transform="rotate(-90 176.1 188.7)">VREG_PGND</text>
<text x="186.3" y="188.7" transform="rotate(-90 186.3 188.7)">GND</text>
<text x="197" y="186.3">GPIO29/ADC3</text>
<text x="284.6" y="186.3">1k</text>
<text x="315" y="186.3">1k</text>
<text x="345.7" y="186.3">100k</text>
<text x="368.3" y="186.3">100n</text>
<text x="173.2" y="197.7">GND</text>
<text x="183.4" y="197.7">GND</text>
<text x="214.5" y="197.7">+3V3</text>
<text x="238.7" y="196.4">510R</text>
<text x="239.4" y="193.9">R82</text>
<text x="351" y="192.6">GND</text>
<text x="363.7" y="192.6">GND</text>
<text x="239.4" y="201.5">R81</text>
<text x="238.7" y="204.1">510R</text>
<text x="239.4" y="209.1">R80</text>
<text x="288.3" y="207.9">TP5</text>
<text x="301" y="207.9">TP8</text>
<text x="318.8" y="207.9">TP6</text>
<text x="331.5" y="207.9">TP7</text>
<text x="220.2" y="215.5">RGB</text>
<text x="220.3" y="213">D67</text>
<text x="238.7" y="211.7">150R</text>
<text x="288.3" y="210.4">RUN</text>
<text x="301" y="210.4">GND</text>
<text x="318.8" y="210.4">SWCLK</text>
<text x="331.5" y="210.4">SWDIO</text>
<text x="300.2" y="220.6">GND</text>
<text x="111.8" y="237.1">Q2</text>
<text x="112.3" y="242.2">C</text>
<text x="120.1" y="242.2">E</text>
<text x="137.2" y="244.7">R43</text>
<text x="149.9" y="244.7">C70</text>
<text x="137.2" y="247.2">22k</text>
<text x="149.9" y="247.2">100n</text>
<text x="111.8" y="252.3">XYC-PT19C-L1</text>
<text x="132.6" y="253.6">GND</text>
<text x="145.3" y="253.6">GND</text>
</g>
<g font-size="1.8" fill="#0000c2">
<text x="274.3" y="31.1">GPIO19,</text>
<text x="283" y="31.1">GPIO20,</text>
<text x="291.7" y="31.1">GPIO21:</text>
<text x="300.3" y="31.1">read</text>
<text x="305.7" y="31.1">with</text>
<text x="310.7" y="31.1">internal</text>
<text x="319.1" y="31.1">pull-ups.</text>
<text x="274.3" y="41.3">This</text>
<text x="274.3" y="36.2">ID</text>
<text x="277.4" y="36.2">=</text>
<text x="279.2" y="41.3">board:</text>
<text x="280.1" y="36.2">GPIO19</text>
<text x="286.4" y="41.3">GPIO21</text>
<text x="288.2" y="36.2">+</text>
<text x="290.9" y="36.2">2</text>
<text x="293.3" y="36.2">x</text>
<text x="294.5" y="41.3">tied</text>
<text x="295.5" y="36.2">GPIO20</text>
<text x="299.2" y="41.3">(NT),</text>
<text x="303.6" y="36.2">+</text>
<text x="305" y="41.3">ID</text>
<text x="306.3" y="36.2">4</text>
<text x="308.7" y="36.2">x</text>
<text x="310.8" y="41.3">3</text>
<text x="310.9" y="36.2">GPIO21;</text>
<text x="313.1" y="41.3">(0b011).</text>
<text x="319.6" y="36.2">tied</text>
<text x="324.3" y="36.2">to</text>
<text x="327.3" y="36.2">GND =</text>
<text x="335.1" y="36.2">0,</text>
<text x="338.1" y="36.2">open</text>
<text x="343.8" y="36.2">=</text>
<text x="274.3" y="46.3">Boards</text>
<text x="282" y="46.3">without</text>
<text x="290" y="46.3">straps</text>
<text x="297.1" y="46.3">read</text>
<text x="302.4" y="46.3">7.</text>
<text x="151.1" y="201.8">CENTRE LED,</text>
<text x="151.1" y="203.8">GPIO7/8/9</text>
<text x="163.1" y="203.8">sink</text>
<text x="164.7" y="201.8">DRIVEN DIRECTLY (direct-led.md)</text>
<text x="168" y="203.8">R/G/B:</text>
<text x="176.3" y="203.8">pin</text>
<text x="180.4" y="203.8">low</text>
<text x="184.7" y="203.8">(PWM)</text>
<text x="194.5" y="203.8">on,</text>
<text x="198.5" y="203.8">high</text>
<text x="203.8" y="203.8">=</text>
<text x="206.5" y="203.8">off.</text>
<text x="151.1" y="205.9">Anode</text>
<text x="157.9" y="205.9">on</text>
<text x="161.4" y="205.9">+3V3</text>
<text x="167.6" y="205.9">=</text>
<text x="170.4" y="205.9">IOVDD:</text>
<text x="177.7" y="205.9">no</text>
<text x="181.2" y="205.9">pin</text>
<text x="185.3" y="205.9">ever</text>
<text x="190.4" y="205.9">sees</text>
<text x="195.8" y="205.9">more</text>
<text x="201.7" y="205.9">than</text>
<text x="207" y="205.9">IOVDD.</text>
</g>
<g font-size="1.8" fill="#0f0f0f">
<text x="157.1" y="46.1" transform="rotate(-90 157.1 46.1)">UART_TX</text>
<text x="180" y="46.4" transform="rotate(-90 180 46.4)">UART_RX</text>
<text x="202.9" y="48.4" transform="rotate(-90 202.9 48.4)">GPIO29_TP</text>
<text x="271" y="93.6">ACC_SDA</text>
<text x="271.1" y="91.1">ACC_SCL</text>
<text x="337.8" y="91.1">ACC_INT</text>
<text x="152.1" y="97.8" transform="rotate(-90 152.1 97.8)">VREG_AVDD</text>
<text x="190.2" y="96.5" transform="rotate(-90 190.2 96.5)">VREG_LX</text>
<text x="237.5" y="111.4">LIGHT_PWR</text>
<text x="237.5" y="114">ACC_SDA</text>
<text x="237.5" y="116.5">ACC_SCL</text>
<text x="134.3" y="124.1">RUN</text>
<text x="128.2" y="131.7">USB_DM_MCU</text>
<text x="128.4" y="134.3">USB_DP_MCU</text>
<text x="237.5" y="136.8">BTN</text>
<text x="237.5" y="134.3">ACC_INT</text>
<text x="106.7" y="141.9">QSPI_SS</text>
<text x="106.7" y="144.4">QSPI_SCLK</text>
<text x="106.7" y="149.5">QSPI_SD1</text>
<text x="106.7" y="147">QSPI_SD0</text>
<text x="280.7" y="147">BTN</text>
<text x="106.7" y="154.6">QSPI_SD3</text>
<text x="106.7" y="152.1">QSPI_SD2</text>
<text x="276.5" y="159.7">QSPI_SS</text>
<text x="217.2" y="162.2">BOARD_ID2</text>
<text x="237.5" y="169.8">UART_TX</text>
<text x="237.5" y="172.4">UART_RX</text>
<text x="132" y="180">SWCLK</text>
<text x="237.5" y="180">LIGHT</text>
<text x="132.4" y="182.5">SWDIO</text>
<text x="237.5" y="185.1">GPIO29_TP</text>
<text x="286.7" y="220" transform="rotate(-90 286.7 220)">RUN</text>
<text x="329.9" y="222" transform="rotate(-90 329.9 222)">SWDIO</text>
<text x="317.2" y="222.3" transform="rotate(-90 317.2 222.3)">SWCLK</text>
<text x="86.2" y="241">LIGHT_PWR</text>
<text x="157.5" y="241">LIGHT</text>
</g>
<g font-size="1.8" fill="#a90000">
<text x="314.7" y="88.3" transform="rotate(-90 314.7 88.3)">9</text>
<text x="319.8" y="88.9" transform="rotate(-90 319.8 88.9)">10</text>
<text x="305.4" y="91.2">1</text>
<text x="305.4" y="93.7">4</text>
<text x="327.6" y="91.2">12</text>
<text x="327.6" y="93.7">11</text>
<text x="305.4" y="98.8">2</text>
<text x="305.4" y="101.3">3</text>
<text x="152.1" y="104.8" transform="rotate(-90 152.1 104.8)">46</text>
<text x="159.8" y="104.8" transform="rotate(-90 159.8 104.8)">53</text>
<text x="164.8" y="104.8" transform="rotate(-90 164.8 104.8)">44</text>
<text x="169.9" y="104.8" transform="rotate(-90 169.9 104.8)">54</text>
<text x="175" y="104.2" transform="rotate(-90 175 104.2)">1</text>
<text x="185.2" y="104.8" transform="rotate(-90 185.2 104.8)">49</text>
<text x="190.2" y="104.8" transform="rotate(-90 190.2 104.8)">48</text>
<text x="195.3" y="104.8" transform="rotate(-90 195.3 104.8)">50</text>
<text x="202.9" y="104.2" transform="rotate(-90 202.9 104.2)">6</text>
<text x="314.7" y="106.1" transform="rotate(-90 314.7 106.1)">6</text>
<text x="319.8" y="106.1" transform="rotate(-90 319.8 106.1)">5</text>
<text x="212" y="109">2</text>
<text x="212" y="111.5">3</text>
<text x="212" y="114">4</text>
<text x="212" y="116.6">5</text>
<text x="212" y="119.1">7</text>
<text x="146.6" y="124.2">26</text>
<text x="212" y="121.7">8</text>
<text x="212" y="124.2">9</text>
<text x="146.6" y="131.8">51</text>
<text x="211.4" y="126.7">10</text>
<text x="211.4" y="129.3">12</text>
<text x="211.4" y="131.8">13</text>
<text x="146.6" y="134.4">52</text>
<text x="211.4" y="134.4">14</text>
<text x="211.4" y="136.9">15</text>
<text x="93.7" y="139.1" transform="rotate(-90 93.7 139.1)">8</text>
<text x="102.2" y="142">1</text>
<text x="146.6" y="142">60</text>
<text x="211.4" y="139.4">16</text>
<text x="211.4" y="142">17</text>
<text x="102.2" y="144.5">6</text>
<text x="102.2" y="147.1">5</text>
<text x="102.2" y="149.6">2</text>
<text x="146.6" y="144.5">56</text>
<text x="146.6" y="147.1">57</text>
<text x="146.6" y="149.6">59</text>
<text x="211.4" y="144.5">18</text>
<text x="211.4" y="147.1">19</text>
<text x="211.4" y="149.6">27</text>
<text x="102.2" y="152.1">3</text>
<text x="102.2" y="154.7">7</text>
<text x="146.6" y="152.1">58</text>
<text x="146.6" y="154.7">55</text>
<text x="211.4" y="152.1">28</text>
<text x="211.4" y="154.7">29</text>
<text x="211.4" y="157.2">31</text>
<text x="211.4" y="159.8">32</text>
<text x="111.7" y="167.4">1</text>
<text x="118" y="167.4">3</text>
<text x="146.6" y="162.3">21</text>
<text x="211.4" y="162.3">33</text>
<text x="211.4" y="164.8">34</text>
<text x="211.4" y="167.4">35</text>
<text x="115.3" y="172.8" transform="rotate(-90 115.3 172.8)">2</text>
<text x="146.6" y="172.5">22</text>
<text x="211.4" y="169.9">36</text>
<text x="211.4" y="172.5">37</text>
<text x="211.4" y="177.5">40</text>
<text x="146.6" y="180.1">24</text>
<text x="146.6" y="182.6">25</text>
<text x="211.4" y="180.1">41</text>
<text x="211.4" y="182.6">42</text>
<text x="211.4" y="185.2">43</text>
<text x="175" y="192.4" transform="rotate(-90 175 192.4)">47</text>
<text x="185.2" y="192.4" transform="rotate(-90 185.2 192.4)">61</text>
<text x="225.4" y="202.9">4</text>
<text x="217.7" y="205.5">2</text>
<text x="225.4" y="208">1</text>
<text x="225.4" y="205.5">3</text>
<text x="109.8" y="241">1</text>
<text x="122.5" y="241">2</text>
</g>
</svg>
